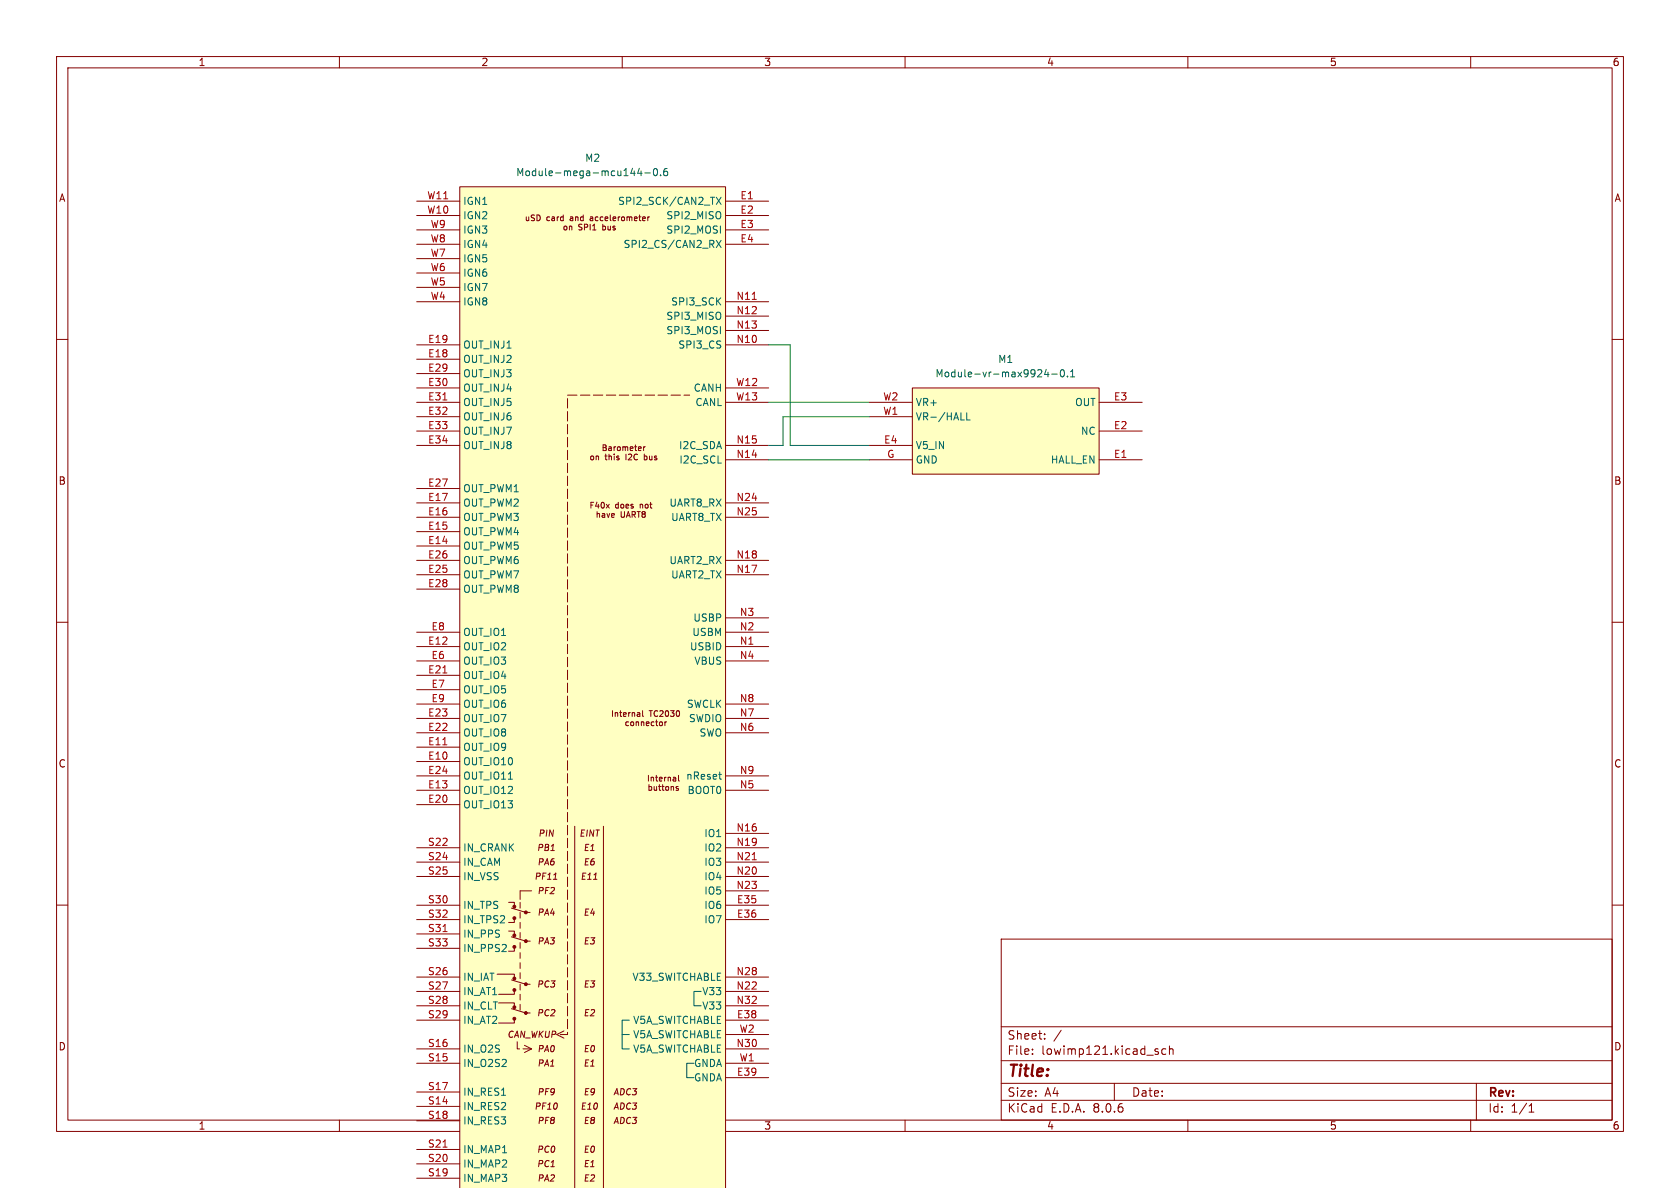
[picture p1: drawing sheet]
<svg xmlns="http://www.w3.org/2000/svg" width="297mm" height="210mm" viewBox="0 0 297 210" stroke-linecap="round" stroke-linejoin="round" font-family="sans-serif">
<g fill="none" stroke="#840000" stroke-width=".18">
<path d="M10 10h277v190h-277zM12 12h273v186h-273zM60 10v2M110 10v2M160 10v2M210 10v2M260 10v2M10 60h2M285 60h2M10 110h2M285 110h2M10 160h2"/>
<path d="M285 160h2M177 166h108v32h-108zM60 198v2M110 198v2M160 198v2M177 194.5h108M177 191.5h108M177 187.5h108M177 181.5h108M182.5 186.3v.1M182.5 185.5v.1M184.7 183.6v.1"/>
<path d="M184.7 182.8v.1M187.6 182.1l-1.3 2M197 191.5v3M204.4 185.9l.3 .1 .1 .2-.2 .2h-.3M204.4 185.4l.3 .1M206.1 185.5l-.4-.1-.3 .3v.4l.1 .2h.6M206.7 185.5l.3-.1 .3 .1 .1 .9M206.7 184.9v1.5M210 198v2M260 198v2M261 191.5v6.5M270.3 196.6h.9"/>
<path d="M270.3 195.5l.4-.4v1.5"/>
</g>
<path d="M81.3 33h47v177.1h-47z" fill="#ffffc2"/>
<g fill="none" stroke="#840000" stroke-width=".18">
<path d="M73.7 35.6h7.6M73.7 38.1h7.6M93 38.3v.6M93.5 38.3v.7M94.5 38h-.4l-.2 .2 .1 .2 .4 .2M95.5 38.6l-.2-.6h-.4v1h.4M97.2 38.4h-.4l-.1 .4M97.6 38.4h.4v.6M98.5 38.3v.7M98.8 38.3l-.3 .2M99.6 38.4h-.4l-.1 .4M99.6 38v1"/>
<path d="M100.7 40v.7M100.8 38.4h.4l.1 .6M101.7 38.4h.4l.1 .6M101.7 38.3v.7M103.1 38.4h-.4l-.1 .4M103.1 38v1M103.3 39.6v1.1M104.3 39.6v1.1M104.4 38.4h.3l.1 .6M105.1 39.6v1.1M105.7 38.4h-.4l-.1 .4M106.6 39.6v1.1"/>
<path d="M106.6 38.4h-.4l-.1 .4M107.5 38.6l-.2-.3-.3 .1v.5M107.9 38v.9M107.9 40v.7M108.4 38.7l.5-.1-.1-.2h-.4v.5M109.3 38.3v.7M109.6 38.3l-.3 .2M110 38.4l.2-.1 .2 .2v.3l-.2 .2-.3-.2zM110.8 38.4l.3-.1 .2 .2M110.8 38.3v.7M111.3 38.5l.1-.2 .3 .1v.6M111.3 38.5v.5"/>
<path d="M112.2 38.7l.4-.1v-.2h-.4v.5M112.9 38.3h.4M113.1 38v.9l.2 .1M113.6 38.7l.5-.1-.1-.2-.3-.1-.1 .2 .1 .5h.3M114.5 38.3v.7M114.8 38.3l-.3 .2M128.3 35.6h7.6M128.3 38.1h7.6M73.7 40.6h7.6M73.7 43.2h7.6M73.7 53.3h7.6M73.7 50.8h7.6"/>
<path d="M73.7 48.3h7.6M73.7 45.7h7.6M99.7 40.6l.2 .1 .3-.1M101.1 40.1v.6M102.8 40.6h-.5M104.8 40.7h.6M107 40.6h-.4M107.5 40.5l.1 .2 .3-.1M108.8 40.5l-.2 .2-.2-.1M128.3 40.6h7.6M128.3 43.2h7.6M128.3 53.3h7.6"/>
<path d="M128.3 55.9h7.6M128.3 58.4h7.6M73.7 63.5h7.6M73.7 61h7.6M73.7 66h7.6M73.7 68.6h7.6M73.7 71.1h7.6M73.7 73.7h7.6M73.7 76.2h7.6M73.7 78.7h7.6M106.6 78.6h.4l.2 .2-.2 .3 .2 .1v.3l-.2 .2h-.4zM106.6 79.1h.4"/>
<path d="M107.6 79h.4l.1 .7M108.1 79.2l-.5 .2 .1 .3 .4-.1M108.6 79v.7M108.8 79l-.2 .2M109.2 79h.3l.2 .2v.3l-.2 .2-.4-.2zM110.1 79.1l.3-.1 .1 .1M110.1 79v.7M110.5 79.1l.2-.1h.2l.1 .7M110.5 79.1v.6M111.9 79.2l-.1-.2h-.3l-.1 .5M112.2 79h.4M112.3 78.6v.9"/>
<path d="M113.3 79.2l-.1-.2h-.3v.5M113.8 79v.7M114.1 79l-.3 .2M128.3 61h7.6M128.3 68.6h7.6M128.3 71.1h7.6M128.3 78.7h7.6M73.7 91.4h7.6M73.7 96.5h7.6M73.7 94h7.6M73.7 88.9h7.6M73.7 99.1h7.6"/>
<path d="M73.7 86.4h7.6M104.5 80.7l.1-.1 .3 .1v.5h-.4zM104.5 89.3h.3M105 88.8h-.5v1M105.4 80.7h.4v.6M105.4 80.6v.7M105.5 88.8l-.2 .7M105.6 90.4v1.1M105.8 89.1v.7M106 90.9v.6M106.3 89.4v-.4l.2-.2 .2 .1 .1 .5M106.4 91.3l.2 .2 .3-.1"/>
<path d="M106.9 90.9v.6M106.9 80.6h.4M107.1 80.3v.8l.2 .2M107.2 89.1l.5 .7M107.3 90.8l.2 .7 .3-.7M107.7 80.7h.4v.6M107.7 80.3v1M107.7 89.1l-.5 .7M108.1 91.1l.5-.1v-.2h-.3l-.2 .1 .1 .5h.4M108.6 80.3v.1M108.6 80.6v.7M109.3 88.8v1"/>
<path d="M109.3 89.2l-.3-.1-.2 .2 .1 .5h.4M109.4 80.7l-.2-.1-.2 .2 .1 .1 .3 .1v.2h-.4M109.8 90.4v.9l.2 .2 .4-.2v-.9M109.8 89.2l.3-.1 .2 .2v.3l-.2 .2-.4-.2zM110.7 89.5l.4-.1v-.2l-.3-.1-.1 .2v.5h.4M110.7 80.3v1M110.7 91.5l.4-1.1 .3 1.1M110.8 91.2h.5M111.6 80.7l-.5 .6h.6M111.8 91l.4-.1 .1-.4-.5-.1v1.1M111.9 89.2l-.2-.1-.2 .2 .1 .1 .3 .1v.3h-.4M112 91l.3 .5"/>
<path d="M112.2 81.1l.2 .2 .3-.1M112.6 90.4h.6M112.9 90.4v1.1M113.2 89.2h.4v.6M113.2 89.1v.7M113.7 90.9l-.2-.2 .2-.3 .4 .2-.2 .3M113.7 90.9l-.2 .2 .2 .4 .4-.2-.2-.4M113.7 90.9h.2M113.9 80.7l.3-.1 .2 .2-.1 .4h-.4M113.9 80.3v1M114.1 89.2l.3-.1 .2 .2v.3l-.2 .2-.3-.2zM114.8 81.1l.2 .2 .3-.1"/>
<path d="M114.9 89.1h.4M115 88.8v.9l.3 .1M115.3 80.6v.7M116.1 81.1l-.1 .2-.3-.1M128.3 81.3h7.6M128.3 91.4h7.6M128.3 88.9h7.6M128.3 99.1h7.6M73.7 114.3h7.6M73.7 119.4h7.6M73.7 101.6h7.6M73.7 104.1h7.6"/>
<path d="M73.7 116.8h7.6M73.7 111.8h7.6M128.3 114.3h7.6M128.3 101.6h7.6M128.3 116.8h7.6M128.3 111.8h7.6M128.3 109.2h7.6M73.7 139.7h7.6M73.7 134.6h7.6M73.7 132.1h7.6M73.7 129.5h7.6M73.7 127h7.6"/>
<path d="M73.7 137.2h7.6M73.7 121.9h7.6M73.7 124.5h7.6M108.3 125.6v1M108.8 126v.6M108.8 126.1l.4-.1v.6M109.5 126h.4M109.7 125.6v.9l.2 .1M110.2 126.3l.5-.1v-.2h-.3l-.2 .1 .1 .5h.4M111.1 127.7l-.3-.1-.2 .2 .1 .4h.4M111.1 126v.6M111.4 126l-.3 .2"/>
<path d="M111.5 127.7l.2-.1 .3 .1-.1 .5h-.4zM111.8 126v.6M111.8 126.1l.4-.1v.6M112.5 127.7h.4v.6M112.5 127.6v.7M112.7 126h.4v.6M113.1 126.2l-.5 .2 .2 .2h.3M113.4 127.6v.7M113.4 127.7h.4v.6M113.6 125.6v.9l.1 .1M114.3 127.9l.4-.1v-.1l-.3-.1-.1 .1v.5h.4M114.6 137.1v1"/>
<path d="M114.7 138.7v1M114.7 139.1l.3-.1 .2 .2-.1 .5h-.4M114.8 125.6h.5M115.1 125.6v1M115.1 137.4v.7M115.1 137.5l.4-.1v.7M115.6 127.7l-.3-.1-.2 .2 .1 .4h.4M115.6 139l.1 .7 .4-.1M115.9 137.4h.4M115.9 127.6h.4M116 137.1v.8l.3 .2M116 127.3v.8l.3 .2"/>
<path d="M116.1 139v.7M116.3 125.7a.45 .45 0 0 0-.7 .4 .45 .45 0 0 0 .7 .4M116.4 139h.4M116.6 137.7l.4-.1v-.2h-.3l-.1 .1v.5h.4M116.6 138.7v.9l.2 .1M116.6 127.7l.2-.1 .3 .1-.1 .5h-.4zM116.7 125.7l.3-.1 .2 .3-.6 .7h.6M117 139h.4M117.1 138.7v.9l.3 .1M117.5 137.4v.7M117.5 127.6v.7M117.7 139.1l.2-.1 .3 .1-.1 .6-.4-.1z"/>
<path d="M117.8 125.7l.1-.1a.54 .54 0 0 1 .3 .5 .54 .54 0 0 1-.3 .5 .68 .68 0 0 1-.1-.9zM117.8 137.4l-.3 .2M117.8 127.6l-.3 .2M118.1 137.5l.4-.1v.7M118.1 137.4v.7M118.5 125.6h.7l-.4 .4 .3 .1v.4l-.1 .1-.5-.1M118.6 139.1h.4l.1 .6M118.6 139v.7M119 137.4h.4l.1 .7M119.5 137.6l-.5 .2 .1 .3 .4-.1M119.7 125.7l.1-.1a.54 .54 0 0 1 .3 .5 .54 .54 0 0 1-.3 .5 .68 .68 0 0 1-.1-.9zM119.9 139.1l-.2-.1-.2 .2 .1 .1 .3 .1v.3h-.4"/>
<path d="M120 137.1v.8l.1 .2M128.3 139.7h7.6M128.3 129.5h7.6M128.3 127h7.6M128.3 137.2h7.6M128.3 124.5h7.6M73.7 142.2h7.6M73.7 149.9h7.6M73.7 154.9h7.6M73.7 152.4h7.6M89.9 159.5h1v.8M91.9 159.5v1"/>
<path d="M94 157.5h-2.1v1.5M101.6 146.1v64M106.7 146.1v64M128.3 157.5h7.6M128.3 147.3h7.6M128.3 149.9h7.6M128.3 154.9h7.6M128.3 152.4h7.6M73.7 160h7.6M73.7 162.6h7.6M73.7 175.3h7.6M73.7 172.7h7.6"/>
<path d="M73.7 177.8h7.6M73.7 165.1h7.6M73.7 167.6h7.6M87.9 172.2h3v.8M88.1 177.3h2.8v.8M89.9 164.6h1v.8M90.4 178.3l2.6 .8h.7M90.4 173.2l2.6 .8h.7M90.4 165.6l2.6 .8h.7M90.4 160.5l2.6 .8h.7M90.9 175v.8h-2.8M90.9 167.4v.7h-1"/>
<path d="M90.9 162.3v.8h-1M91.9 161.3v1M91.9 163.1v1M91.9 164.8v1.1M91.9 166.6v1M91.9 168.4v1M91.9 170.2v1M91.9 172v1M91.9 174v1M91.9 175.8v1M91.9 177.5v1.1M128.3 160h7.6"/>
<path d="M128.3 162.6h7.6M128.3 175.3h7.6M128.3 172.7h7.6M128.3 177.8h7.6M73.7 180.3h7.6M73.7 185.4h7.6M73.7 195.6h7.6M73.7 188h7.6M73.7 193h7.6M73.7 198.1h7.6M90.9 180.1v.7h-2.8M92.7 184.8l1.3 .6-1.3 .7"/>
<path d="M99.7 182.2l-1.3 .7 1.3 .6M128.3 180.3h7.6M128.3 190.5h7.6M128.3 185.4h7.6M128.3 188h7.6M128.3 182.9h7.6M73.7 208.3h7.6M73.7 205.7h7.6M73.7 203.2h7.6M81.3 210.1v-177.1h47v177.1"/>
</g>
<g fill="#840000" stroke="#840000" stroke-width=".18">
<circle cx="90.9" cy="180.1" r=".25"/>
<circle cx="90.9" cy="178.1" r=".25"/>
<circle cx="90.9" cy="175" r=".25"/>
<circle cx="90.9" cy="173" r=".25"/>
<circle cx="90.9" cy="167.4" r=".25"/>
<circle cx="90.9" cy="165.4" r=".25"/>
<circle cx="90.9" cy="162.3" r=".25"/>
<circle cx="90.9" cy="160.3" r=".25"/>
<circle cx="93" cy="179.1" r=".25"/>
<circle cx="93" cy="174" r=".25"/>
<circle cx="93" cy="166.4" r=".25"/>
<circle cx="93" cy="161.3" r=".25"/>
</g>
<path d="M91.4 184.2v1.2h2.6M99.1 182.9h1.2v-113h21.6" fill="none" stroke="#840000" stroke-width=".18" stroke-dasharray="1.7 .6"/>
<path d="M124 175.3h-1.3v2.5h1.3M110 182.9h1.3M111.3 180.3h-1.3v5.1h1.3M122.7 188h-1.3v2.5h1.3" fill="none" stroke="#073763" stroke-width=".18"/>
<g fill="none" stroke="#006464" stroke-width=".18">
<path d="M113 29.7l-.3 .9h.8M113.3 30.2v.9M114 30.6h1M115.6 29.9l.2-.1a.68 .68 0 0 1 .5 .6 .68 .68 0 0 1-.5 .7l-.2-.2-.1-.3zM116.8 30.9v.2M117.9 29.8l-.3 .1a.85 .85 0 0 0 0 1.2l.4-.2v-.4l-.2-.2h-.4l-.1 .2M126.6 34.9l.9 1.2M127.5 34.9l-.9 1.2M118 40.2v.1M126.6 42.5l.9 1.3M127.5 42.5l-.9 1.3M127.1 136.9h.4"/>
<path d="M127.3 137.7h.2"/>
</g>
<path d="M133 52.9h.7M78.3 70.7h.7M78.3 119h.7M78.3 131.7h.7M133 152h.7M78.3 164.7h.7M78.3 202.8h.7" fill="none" stroke="#a90000" stroke-width=".18"/>
<path d="M161.3 68.6h33v15.2h-33z" fill="#ffffc2"/>
<path d="M153.7 71.1h7.6M153.7 78.7h7.6M153.7 73.7h7.6M161.3 68.6h33v15.2h-33zM194.3 76.2h7.6M194.3 71.1h7.6M153.7 81.3h7.6M194.3 81.3h7.6" fill="none" stroke="#840000" stroke-width=".18"/>
<path d="M169.9 74.2h.6M170.9 73v1.2h.6M185 65.3l-.3 .9h.7M185.3 65.8v.8M185.9 66.1h1M187.6 65.4l.1-.1a.68 .68 0 0 1 .5 .7 .68 .68 0 0 1-.5 .6 .84 .84 0 0 1-.1-1.2zM188.7 66.5v.1M189.3 66.6h.7M189.3 65.7l.3-.4v1.3" fill="none" stroke="#006464" stroke-width=".18"/>
<path d="M135.9 61h3.8v17.7h14M135.9 71.1h17.8M153.7 73.7h-15.3v5h-2.5M135.9 81.3h17.8" fill="none" stroke="#009600" stroke-width=".18"/>
<text font-size="2.8" fill="#840000" x="178" y="190.9">Title:</text>
<g font-size="2.1" fill="#840000">
<text x="178" y="184">Sheet:</text>
<text x="178" y="186.7">File:</text>
<text x="184.1" y="186.7">lowimp121.kicad_sch</text>
<text x="178" y="196.9">KiCad</text>
<text x="178" y="194.1">Size:</text>
<text x="184.7" y="194.1">A4</text>
<text x="185.7" y="196.9">E.D.A.</text>
<text x="193.3" y="196.9">8.0.6</text>
<text x="200" y="194.1">Date:</text>
<text x="263" y="194.3">Rev:</text>
<text x="263" y="196.9">Id:</text>
<text x="267.1" y="196.9">1/1</text>
</g>
<g font-size="1.8" fill="#840000">
<text x="35" y="11.9">1</text>
<text x="85" y="11.9">2</text>
<text x="135" y="11.9">3</text>
<text x="185" y="11.9">4</text>
<text x="235" y="11.9">5</text>
<text x="285" y="11.9">6</text>
<text x="10.3" y="35.9">A</text>
<text x="285.3" y="35.9">A</text>
<text x="10.3" y="85.9">B</text>
<text x="285.3" y="85.9">B</text>
<text x="10.3" y="135.9">C</text>
<text x="285.3" y="135.9">C</text>
<text x="10.3" y="185.9">D</text>
<text x="285.3" y="185.9">D</text>
<text x="35" y="199.9">1</text>
<text x="135" y="199.9">3</text>
<text x="185" y="199.9">4</text>
<text x="235" y="199.9">5</text>
<text x="285" y="199.9">6</text>
</g>
<g font-size="1.8" fill="#006464">
<text x="103.3" y="28.8">M2</text>
<text x="91.2" y="31.3">Module-mega-mcu144-0.6</text>
<text x="81.8" y="39">IGN2</text>
<text x="81.8" y="36.4">IGN1</text>
<text x="81.8" y="41.5">IGN3</text>
<text x="109.2" y="36.4">SPI2_SCK/CAN2_TX</text>
<text x="117.7" y="39">SPI2_MISO</text>
<text x="117.7" y="41.5">SPI2_MOSI</text>
<text x="81.8" y="46.6">IGN5</text>
<text x="81.8" y="44">IGN4</text>
<text x="110.1" y="44">SPI2_CS/CAN2_RX</text>
<text x="81.8" y="51.7">IGN7</text>
<text x="81.8" y="49.1">IGN6</text>
<text x="81.8" y="54.2">IGN8</text>
<text x="117.7" y="56.7">SPI3_MISO</text>
<text x="117.7" y="59.3">SPI3_MOSI</text>
<text x="118.5" y="54.2">SPI3_SCK</text>
<text x="81.8" y="64.4">OUT_INJ2</text>
<text x="81.8" y="61.8">OUT_INJ1</text>
<text x="119.8" y="61.8">SPI3_CS</text>
<text x="176.4" y="64.4">M1</text>
<text x="81.8" y="66.9">OUT_INJ3</text>
<text x="81.8" y="69.4">OUT_INJ4</text>
<text x="81.8" y="72">OUT_INJ5</text>
<text x="122.5" y="69.4">CANH</text>
<text x="122.8" y="72">CANL</text>
<text x="161.8" y="72">VR+</text>
<text x="165.3" y="66.9">Module-vr-max9924-0.1</text>
<text x="190" y="72">OUT</text>
<text x="81.8" y="74.5">OUT_INJ6</text>
<text x="81.8" y="77.1">OUT_INJ7</text>
<text x="161.8" y="74.5">VR-/HALL</text>
<text x="191" y="77.1">NC</text>
<text x="81.8" y="79.6">OUT_INJ8</text>
<text x="119.9" y="79.6">I2C_SDA</text>
<text x="120" y="82.1">I2C_SCL</text>
<text x="161.8" y="79.6">V5_IN</text>
<text x="161.8" y="82.1">GND</text>
<text x="185.7" y="82.1">HALL_EN</text>
<text x="81.8" y="89.8">OUT_PWM2</text>
<text x="81.8" y="87.2">OUT_PWM1</text>
<text x="118.2" y="89.8">UART8_RX</text>
<text x="81.8" y="94.8">OUT_PWM4</text>
<text x="81.8" y="92.3">OUT_PWM3</text>
<text x="118.5" y="92.3">UART8_TX</text>
<text x="81.8" y="97.4">OUT_PWM5</text>
<text x="81.8" y="99.9">OUT_PWM6</text>
<text x="118.2" y="99.9">UART2_RX</text>
<text x="81.8" y="102.5">OUT_PWM7</text>
<text x="81.8" y="105">OUT_PWM8</text>
<text x="118.5" y="102.5">UART2_TX</text>
<text x="81.8" y="112.6">OUT_IO1</text>
<text x="122.3" y="112.6">USBM</text>
<text x="122.5" y="110.1">USBP</text>
<text x="81.8" y="115.2">OUT_IO2</text>
<text x="81.8" y="117.7">OUT_IO3</text>
<text x="121.9" y="115.2">USBID</text>
<text x="122.7" y="117.7">VBUS</text>
<text x="81.8" y="120.2">OUT_IO4</text>
<text x="81.8" y="122.8">OUT_IO5</text>
<text x="81.8" y="125.3">OUT_IO6</text>
<text x="121.3" y="125.3">SWCLK</text>
<text x="81.8" y="130.4">OUT_IO8</text>
<text x="81.8" y="127.9">OUT_IO7</text>
<text x="121.7" y="127.9">SWDIO</text>
<text x="123.6" y="130.4">SWO</text>
<text x="81.8" y="135.5">OUT_IO10</text>
<text x="81.8" y="132.9">OUT_IO9</text>
<text x="81.8" y="140.6">OUT_IO12</text>
<text x="81.8" y="143.1">OUT_IO13</text>
<text x="81.8" y="138">OUT_IO11</text>
<text x="121.2" y="138">nReset</text>
<text x="121.5" y="140.6">BOOT0</text>
<text x="124.4" y="148.2">IO1</text>
<text x="81.8" y="150.7">IN_CRANK</text>
<text x="81.8" y="153.3">IN_CAM</text>
<text x="81.8" y="155.8">IN_VSS</text>
<text x="124.4" y="150.7">IO2</text>
<text x="124.4" y="155.8">IO4</text>
<text x="124.4" y="153.3">IO3</text>
<text x="81.8" y="160.9">IN_TPS</text>
<text x="124.4" y="160.9">IO6</text>
<text x="124.4" y="158.3">IO5</text>
<text x="81.8" y="166">IN_PPS</text>
<text x="81.8" y="163.4">IN_TPS2</text>
<text x="124.4" y="163.4">IO7</text>
<text x="81.8" y="173.6">IN_IAT</text>
<text x="81.8" y="168.5">IN_PPS2</text>
<text x="111.7" y="173.6">V33_SWITCHABLE</text>
<text x="81.8" y="176.1">IN_AT1</text>
<text x="81.8" y="178.7">IN_CLT</text>
<text x="124.1" y="176.1">V33</text>
<text x="124.1" y="178.7">V33</text>
<text x="81.8" y="181.2">IN_AT2</text>
<text x="111.8" y="181.2">V5A_SWITCHABLE</text>
<text x="111.8" y="183.7">V5A_SWITCHABLE</text>
<text x="81.8" y="188.8">IN_O2S2</text>
<text x="81.8" y="186.3">IN_O2S</text>
<text x="111.8" y="186.3">V5A_SWITCHABLE</text>
<text x="122.6" y="191.4">GNDA</text>
<text x="122.6" y="188.8">GNDA</text>
<text x="81.8" y="196.4">IN_RES2</text>
<text x="81.8" y="193.9">IN_RES1</text>
<text x="81.8" y="199">IN_RES3</text>
<text x="85" y="199.9">2</text>
<text x="81.8" y="209.1">IN_MAP3</text>
<text x="81.8" y="206.6">IN_MAP2</text>
<text x="81.8" y="204.1">IN_MAP1</text>
</g>
<g font-size="1.8" fill="#a90000">
<text x="75.4" y="35.3">W11</text>
<text x="130.8" y="35.3">E1</text>
<text x="75.4" y="37.8">W10</text>
<text x="76" y="40.4">W9</text>
<text x="130.8" y="37.8">E2</text>
<text x="130.8" y="40.4">E3</text>
<text x="76" y="45.5">W7</text>
<text x="76" y="42.9">W8</text>
<text x="130.8" y="42.9">E4</text>
<text x="76" y="53.1">W4</text>
<text x="76" y="50.5">W5</text>
<text x="76" y="48">W6</text>
<text x="130.1" y="53.1">N11</text>
<text x="130.1" y="55.6">N12</text>
<text x="130.1" y="58.2">N13</text>
<text x="75.6" y="63.2">E18</text>
<text x="75.6" y="60.7">E19</text>
<text x="75.6" y="65.8">E29</text>
<text x="130.1" y="60.7">N10</text>
<text x="75.6" y="68.3">E30</text>
<text x="75.6" y="70.9">E31</text>
<text x="130" y="68.3">W12</text>
<text x="130" y="70.9">W13</text>
<text x="156" y="70.9">W2</text>
<text x="196.8" y="70.9">E3</text>
<text x="75.6" y="73.4">E32</text>
<text x="75.6" y="75.9">E33</text>
<text x="156" y="73.4">W1</text>
<text x="196.8" y="75.9">E2</text>
<text x="75.6" y="78.5">E34</text>
<text x="130.1" y="81">N14</text>
<text x="130.1" y="78.5">N15</text>
<text x="156.2" y="78.5">E4</text>
<text x="156.7" y="81">G</text>
<text x="196.8" y="81">E1</text>
<text x="75.6" y="88.6">E17</text>
<text x="75.6" y="86.1">E27</text>
<text x="130.1" y="88.6">N24</text>
<text x="75.6" y="93.7">E15</text>
<text x="75.6" y="91.2">E16</text>
<text x="130.1" y="91.2">N25</text>
<text x="75.6" y="96.3">E14</text>
<text x="75.6" y="101.3">E25</text>
<text x="75.6" y="98.8">E26</text>
<text x="130.1" y="101.3">N17</text>
<text x="130.1" y="98.8">N18</text>
<text x="75.6" y="103.9">E28</text>
<text x="76.2" y="111.5">E8</text>
<text x="130.7" y="111.5">N2</text>
<text x="130.7" y="109">N3</text>
<text x="75.6" y="114">E12</text>
<text x="75.6" y="119.1">E21</text>
<text x="76.2" y="116.6">E6</text>
<text x="130.7" y="114">N1</text>
<text x="130.7" y="116.6">N4</text>
<text x="76.2" y="121.7">E7</text>
<text x="76.2" y="124.2">E9</text>
<text x="130.7" y="124.2">N8</text>
<text x="75.6" y="131.8">E11</text>
<text x="75.6" y="129.3">E22</text>
<text x="75.6" y="126.7">E23</text>
<text x="130.7" y="129.3">N6</text>
<text x="130.7" y="126.7">N7</text>
<text x="75.6" y="134.4">E10</text>
<text x="75.6" y="136.9">E24</text>
<text x="130.7" y="136.9">N9</text>
<text x="75.6" y="139.4">E13</text>
<text x="75.6" y="142">E20</text>
<text x="130.7" y="139.4">N5</text>
<text x="75.6" y="149.6">S22</text>
<text x="130.1" y="147.1">N16</text>
<text x="130.1" y="149.6">N19</text>
<text x="75.6" y="152.1">S24</text>
<text x="75.6" y="154.7">S25</text>
<text x="130.1" y="154.7">N20</text>
<text x="130.1" y="152.1">N21</text>
<text x="75.6" y="159.8">S30</text>
<text x="130.1" y="157.2">N23</text>
<text x="130.2" y="159.8">E35</text>
<text x="75.6" y="164.8">S31</text>
<text x="75.6" y="162.3">S32</text>
<text x="75.6" y="167.4">S33</text>
<text x="130.2" y="162.3">E36</text>
<text x="75.6" y="172.5">S26</text>
<text x="130.1" y="172.5">N28</text>
<text x="75.6" y="175">S27</text>
<text x="75.6" y="177.5">S28</text>
<text x="130.1" y="175">N22</text>
<text x="130.1" y="177.5">N32</text>
<text x="75.6" y="185.2">S16</text>
<text x="75.6" y="180.1">S29</text>
<text x="130.1" y="185.2">N30</text>
<text x="130.2" y="180.1">E38</text>
<text x="130.6" y="182.6">W2</text>
<text x="75.6" y="187.7">S15</text>
<text x="130.2" y="190.2">E39</text>
<text x="130.6" y="187.7">W1</text>
<text x="75.6" y="195.3">S14</text>
<text x="75.6" y="192.8">S17</text>
<text x="75.6" y="197.9">S18</text>
<text x="75.6" y="202.9">S21</text>
<text x="75.6" y="208">S19</text>
<text x="75.6" y="205.5">S20</text>
</g>
<g font-size="1.5" fill="#840000">
<text x="95.1" y="148.1">PIN</text>
<text x="102.4" y="148.1">EINT</text>
<text x="94.4" y="155.7">PF11</text>
<text x="94.9" y="150.6">PB1</text>
<text x="94.9" y="153.2">PA6</text>
<text x="102.6" y="155.7">E11</text>
<text x="103.1" y="150.6">E1</text>
<text x="103.1" y="153.2">E6</text>
<text x="94.9" y="158.2">PF2</text>
<text x="94.9" y="167.1">PA3</text>
<text x="94.9" y="162">PA4</text>
<text x="103.1" y="167.1">E3</text>
<text x="103.1" y="162">E4</text>
<text x="94.9" y="179.8">PC2</text>
<text x="94.9" y="174.7">PC3</text>
<text x="103.1" y="179.8">E2</text>
<text x="103.1" y="174.7">E3</text>
<text x="89.6" y="183.6">CAN_WKUP</text>
<text x="94.9" y="186.2">PA0</text>
<text x="94.9" y="188.7">PA1</text>
<text x="103.1" y="186.2">E0</text>
<text x="103.1" y="188.7">E1</text>
<text x="94.4" y="196.3">PF10</text>
<text x="94.9" y="193.8">PF9</text>
<text x="102.6" y="196.3">E10</text>
<text x="103.1" y="193.8">E9</text>
<text x="108.4" y="196.3">ADC3</text>
<text x="108.4" y="193.8">ADC3</text>
<text x="94.9" y="204">PC0</text>
<text x="94.9" y="198.9">PF8</text>
<text x="103.1" y="204">E0</text>
<text x="103.1" y="198.9">E8</text>
<text x="108.4" y="198.9">ADC3</text>
<text x="94.9" y="206.5">PC1</text>
<text x="94.9" y="209">PA2</text>
<text x="103.1" y="206.5">E1</text>
<text x="103.1" y="209">E2</text>
</g>
<g font-size="1.4" fill="#840000">
<text x="91.4" y="40.1">card</text>
<text x="95.7" y="40.1">and</text>
<text x="99.4" y="40.1">accelerometer</text>
<text x="111.1" y="40.1">on</text>
<text x="111.3" y="80.7">this</text>
<text x="115" y="80.7">I2C</text>
<text x="103.8" y="90.9">does</text>
</g>
<g font-size="1.4" fill="#006464">
<text x="119.2" y="40.1">bus</text>
<text x="118.4" y="80.7">bus</text>
<text x="116" y="90.9">UART8</text>
</g>
</svg>
